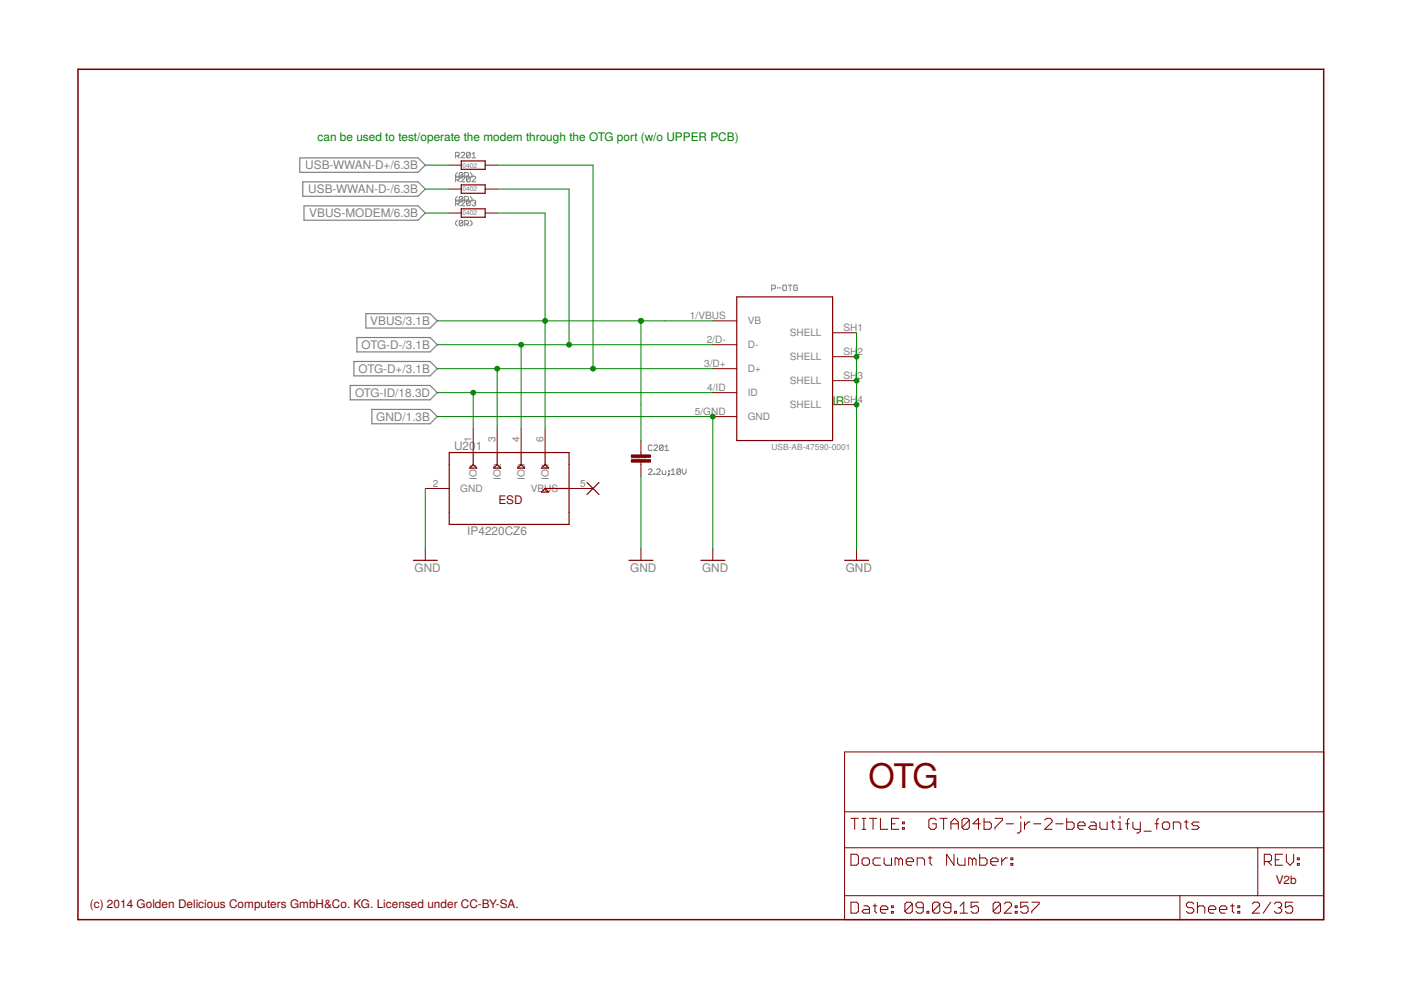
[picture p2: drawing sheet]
<svg xmlns="http://www.w3.org/2000/svg" width="297mm" height="210mm" viewBox="0 0 297 210" stroke-linecap="round" stroke-linejoin="round" font-family="sans-serif">
<g fill="none" stroke="#808080" stroke-width=".21">
<path d="M96.6 33.1h.6l.2-.2v-.4l-.2-.2h-.6v1.2M97 36.6l-.4 .4v1.5M97 38.1l.4 .4M97 33.1l.4 .4M97.7 32.5l.2-.2h.4l.2 .2v.2l-.8 .8h.8M97.7 37.6l.2-.2h.4l.2 .2M98.1 36.8l-.2-.2h-.3l-.2 .2v1.2l-.2 .1h-.6M98.1 36.8v.7l-.2 .2h-.3l-.4-.3h-.6l.4 .3M98.1 36.8l-.7 .7M98.5 37.4h1l.2 .2M98.9 38.3v-.7l.4-.4v-.4l-.2-.2h-.6v1.2l-.8 .7h.8M98.9 37.4l.4 .3"/>
<path d="M99.7 36.6l.4 .4v.4l-.4 .3M99.7 37.6v.7l-.2 .2h-.4l-.2-.2M99.7 32.5l-.2-.2h-.4l-.2 .2v.8M99.7 32.5v.8l-.2 .2h-.4l-.2-.2M99.7 37.6l-.8 .7M99.7 32.5l-.8 .8M100.1 37.6l.2-.2h.4l.2 .2v.2l-.8 .7h.8M100.1 33.5h.8M100.1 32.7l.4-.4v1.2M97 41.7l-.4 .4v1.5M97 46.7l-.4 .4v.4l.4 .4M97 43.2l.4 .4"/>
<path d="M97.4 42.7l-.2-.3h-.6l.4 .4M97.7 42.7l.2-.3h.4l.2 .3M98.1 41.8l-.2-.1h-.3l-.2 .1v1.2l-.2 .2h-.6M98.1 46.9l-.2-.2h-.3l-.2 .2v.8M98.1 41.8v.8l-.2 .2h-.3l-.2-.2zM98.1 46.9v.8l-.2 .2h-.3l-.2-.2M98.1 46.9l-.7 .8M98.5 47.5h.6l.2-.2v-.4l-.2-.2h-.6v1.2M98.5 42.4h1l.2 .3M98.9 43.4v-.7l.4-.5v-.4l-.2-.1h-.6v1.1l-.8 .8h.8M98.9 42.4l.4 .4M98.9 47.5l.4 .4"/>
<path d="M99.7 41.7l.4 .4v.3l-.4 .4M99.7 46.7l.4 .4v.4l-.4 .4M99.7 42.7v.7l-.2 .2h-.4l-.2-.2M99.7 42.7l-.8 .7M100.1 42.7l.2-.3h.4l.2 .3-.2 .3M100.5 43h.2M100.7 43l.2 .2-.2 .4h-.4l-.2-.2M163.6 61.2h.6l.2-.2v-.4l-.2-.1h-.6v1.1M164.8 61h.8M166.2 60.5h.3l.2 .1v.8l-.2 .2h-.3l-.2-.2v-.8zM167.1 60.5h.8M167.5 60.5v1.1"/>
<path d="M169.1 60.6l-.2-.1h-.4l-.2 .1v.8l.2 .2h.4l.2-.2v-.4h-.4M137.5 99.6l.2-.2h.3l.2 .2v.2l-.7 .8h.7M138.2 94.6l-.2-.2h-.3l-.2 .2v.7l.2 .2h.3l.2-.2M138.6 94.6l.2-.2h.4l.2 .2v.1l-.8 .8h.8M139.2 99.6l.2-.2h.4l.2 .2v.2l-.8 .8h.8M140.4 99.8v.6l.2 .2h.6v-.8M140.6 94.6l-.2-.2h-.4l-.2 .2v.7M140.6 94.6v.7l-.2 .2h-.4l-.2-.2M140.6 94.6l-.8 .7M141 95.5h.8M141 94.7l.4-.3v1.1M141.8 99.8h.1v.2h-.1z"/>
<path d="M142.3 99.8l.4-.4v1.2M144.3 99.6v.8l-.2 .2h-.4l-.2-.2M144.3 99.6l-.2-.2h-.4l-.2 .2v.8M144.3 99.6l-.8 .8M144.7 99.4v.8l.4 .4 .4-.4v-.8M138.6 100.4h.2v.2h-.2zM141.8 100.4h.1v.2h-.1zM141.9 100.6l-.3 .4M142.3 100.6h.8"/>
</g>
<path d="M63.6 33.5h25l1.6 1.5-1.6 1.5h-25zM64.2 38.6h24.4l1.6 1.5-1.6 1.5h-24.4zM64.5 43.6h24.1l1.6 1.6-1.6 1.5h-24.1zM75 76.6h16.2l1.5 1.6-1.5 1.5h-16.2zM75.7 71.6h15.5l1.5 1.5-1.5 1.5h-15.5zM77.6 66.5h13.6l1.5 1.5-1.5 1.6h-13.6zM74.3 81.7h16.9l1.5 1.5-1.5 1.6h-16.9zM78.8 86.8h12.4l1.5 1.5-1.5 1.6h-12.4z" fill="none" stroke="#808080" stroke-width=".25"/>
<path d="M16.5 14.7h264.1v180.3h-264.1z" fill="none" stroke="#800000" stroke-width=".32"/>
<g fill="none" stroke="#800000" stroke-width=".21">
<path d="M95.2 35h2.6M102.9 35h2.5M95.2 40.1h2.6M95.2 45.2h2.6M102.9 40.1h2.5M102.9 45.2h2.5M151.1 68h5.1M151.1 73.1h5.1M151.1 78.2h5.1M176.5 70.5h5.1M176.5 75.6h5.1M100.3 90.9v5"/>
<path d="M105.4 90.9v5M110.5 90.9v5M115.6 90.9v5M135.9 93.4v3.1M135.9 98v3M151.1 83.2h5.1M151.1 88.3h5.1M176.5 80.7h5.1M176.5 85.8h5.1M90.2 103.6h5M90.2 116.3v2.5M120.6 103.6h5.1"/>
<path d="M135.9 116.3v2.5M151.1 116.3v2.5M181.6 116.3v2.5M179.1 159.4h101.5v35.6h-101.5zM179.1 179.7h101.5M179.1 172.1h101.5M180.4 173.5h1.6M181.2 173.5v2.3M182.8 173.5h.8M182.8 175.8h.8M183.2 173.5v2.3M184.3 173.5h1.6"/>
<path d="M185.1 173.5v2.3M186.7 173.5v2.3h1.5M189 174.7h.8M190.6 173.5h-1.6v2.3h1.6M191.3 175.5h.4v.3h-.4zM191.3 174.3h.4v.4h-.4zM198.5 173.9l-.4-.4h-.8l-.4 .4v1.6l.4 .3h.8l.4-.3v-.8h-.8M199.3 173.5h1.5M200.1 173.5v2.3M201.6 175.8v-1.5l.8-.8 .8 .8v1.5M201.6 174.7h1.6M205.5 173.9l-.4-.4h-.8l-.3 .4v1.6"/>
<path d="M205.5 173.9v1.6l-.4 .3h-.8l-.3-.3M205.5 173.9l-1.5 1.6M207.9 174.7h-1.6l1.2-1.2v2.3M208.6 173.5v2.3h1.2l.4-.3v-.8l-.4-.4h-1.2M211 173.5h1.5v.4l-1.5 1.6v.3M213.3 174.7h1.6M216.4 173.1v.4M216.4 174.3v1.9l-.4 .4h-.4M217.2 174.3v1.5M218.4 174.3h-.4l-.8 .8M219.2 174.7h1.5M221.5 173.9l.4-.4h.8l.4 .4v.4l-1.6 1.5h1.6"/>
<path d="M223.8 174.7h1.6M226.2 173.5v2.3h1.1l.4-.3v-.8l-.4-.4h-1.1M228.5 175.1h1.6v-.4l-.4-.4h-.8l-.4 .4v.8l.4 .3h.8M231.2 174.3h.8l.4 .4v1.1h-1.2l-.4-.3 .4-.4h1.2M233.2 174.3v1.2l.4 .3h1.1v-1.5M235.5 174.3h.8M235.9 173.9v1.6l.4 .3M237.1 175.8h.8M237.1 174.3h.4v1.5M237.5 173.1v.4M238.6 174.7h.8M239.4 173.5l-.4 .4v1.9"/>
<path d="M240.2 174.3v1.2l.4 .3h1.2M241.8 174.3v1.9l-.4 .4h-.4M242.5 176.2h1.6M244.9 174.7h.8M245.7 173.5l-.4 .4v1.9M246.4 174.7l.4-.4h.8l.4 .4v.8l-.4 .3h-.8l-.4-.3zM248.8 175.8v-1.5h1.1l.4 .4v1.1M251.1 174.3h.8M251.5 173.9v1.6l.4 .3M254.2 174.3h-1.1l-.4 .4 .4 .4h.8l.3 .4-.3 .3h-1.2M266.7 179.7v10.2M179.1 189.9h101.5"/>
<path d="M180.4 181.1h1.2l.4 .4v1.6l-.4 .4h-1.2zM180.4 191.3h1.2l.4 .4v1.5l-.4 .4h-1.2zM182.8 182.3l.4-.4h.7l.4 .4v.8l-.4 .4h-.7l-.4-.4zM183.2 192.1h.7l.4 .3v1.2h-1.1l-.4-.4 .4-.4h1.1M185.1 192.1h.8M185.5 191.7v1.5l.4 .4M186.7 192.8h1.5v-.4l-.4-.3h-.8l-.3 .3v.8l.3 .4h.8M186.7 181.9h-1.2l-.4 .4v.8l.4 .4h1.2M187.5 181.9v1.2l.3 .4h1.2v-1.6M189 193.2h.4v.4h-.4zM189 192.1h.4v.3h-.4zM190.6 182.3l-.4-.4h-.4v1.6"/>
<path d="M190.6 182.3l.4-.4 .3 .4v1.2M190.6 182.3v1.2M192.1 182.7h1.6v-.4l-.4-.4h-.8l-.4 .4v.8l.4 .4h.8M193.4 191.7v1.5l-.4 .4h-.7l-.4-.4M193.4 191.7l-.4-.4h-.7l-.4 .4v1.5M193.4 191.7l-1.5 1.5M194.5 183.5v-1.6h1.1l.4 .4v1.2M195.7 192.4h-1.1l-.4-.3v-.4l.4-.4h.8l.3 .4v1.5l-.3 .4h-.8l-.4-.4M196.5 193.2h.4v.4h-.4zM196.8 181.9h.8M197.2 181.5v1.6l.4 .4M199.3 191.7v1.5l-.4 .4h-.8l-.4-.4"/>
<path d="M199.3 191.7l-.4-.4h-.8l-.4 .4v1.5M199.3 191.7l-1.6 1.5M201.6 192.4h-1.2l-.4-.3v-.4l.4-.4h.8l.4 .4v1.5l-.4 .4h-.8l-.4-.4M202.3 181.1v2.4l-1.6-2.4v2.4M202.4 193.2h.4v.4h-.4zM203 181.9v1.2l.4 .4h1.2v-1.6M203.6 193.6h1.5M203.6 192.1l.7-.8v2.3M206.2 182.3l-.4-.4h-.4v1.6M206.2 182.3v1.2M206.2 182.3l.3-.4 .4 .4v1.2M207.5 191.3h-1.6v1.1l.8-.3h.4l.4 .3v.8l-.4 .4h-.8l-.4-.4"/>
<path d="M207.7 181.1v2.4h1.2l.4-.4v-.8l-.4-.4h-1.2M210.1 182.7h1.5v-.4l-.4-.4h-.8l-.3 .4v.8l.3 .4h.8M212.1 191.7v1.5l-.4 .4h-.7l-.4-.4M212.1 191.7l-.4-.4h-.7l-.4 .4v1.5M212.1 191.7l-1.5 1.5M212.4 181.9v1.6M212.9 191.7l.4-.4h.8l.4 .4v.4l-1.6 1.5h1.6M213.6 181.9h-.4l-.8 .8M214.3 183.1h.4v.4h-.4zM214.3 181.9h.4v.4h-.4zM215.2 193.2h.4v.4h-.4zM215.2 192.1h.4v.3h-.4z"/>
<path d="M218 191.3h-1.6v1.1l.8-.3h.4l.4 .3v.8l-.4 .4h-.8l-.4-.4M218.8 191.3h1.5v.4l-1.5 1.5v.4M250.2 189.9v5.1M253.1 191.7l-.4-.4h-.8l-.4 .4v.4l.4 .3h.8l.4 .4v.4l-.4 .4h-.8l-.4-.4M253.9 192.4l.4-.3h.8l.3 .3v1.2M253.9 191.3v2.3M256.2 192.8h1.6v-.4l-.4-.3h-.8l-.4 .3v.8l.4 .4h.8M258.6 192.8h1.5v-.4l-.4-.3h-.7l-.4 .3v.8l.4 .4h.7M260.9 192.1h.8M261.3 191.7v1.5l.4 .4M262.4 193.2h.4v.4h-.4zM262.4 192.1h.4v.3h-.4z"/>
<path d="M265.5 191.7l.4-.4h.8l.4 .4v.4l-1.6 1.5h1.6M268.1 182.7h1.1l.4-.4v-.8l-.4-.4h-1.1v2.4M268.8 182.7l.8 .8M269.4 191.3l-1.6 2.3M270.2 191.7l.4-.4h.8l.3 .4v.4l-.3 .3M270.4 182.3h.8M271 192.4h.4M271.4 192.4l.3 .4v.4l-.3 .4h-.8l-.4-.4M271.9 181.1h-1.5v2.4h1.5M272.7 181.1v1.6l.8 .8 .8-.8v-1.6M274.1 191.3h-1.6v1.1l.8-.3h.4l.4 .3v.8l-.4 .4h-.8l-.4-.4M275.1 183.1h.4v.4h-.4z"/>
<path d="M275.1 181.9h.4v.4h-.4z"/>
</g>
<g fill="none" stroke="#800000" stroke-width=".25">
<path d="M97.8 39.2h5.1v1.8h-5.1zM97.8 34.1h5.1v1.8h-5.1zM97.8 44.3h5.1v1.8h-5.1zM156.2 62.9h20.3v30.5h-20.3zM95.2 95.9h25.4v15.3h-25.4zM99.6 99.3l.7-.8 .8 .8zM100.3 95.9v2.6M104.6 99.3l.8-.8 .8 .8zM105.4 95.9v2.6M110.5 98.5l.8 .8h-1.6zM110.5 95.9v2.6M114.8 99.3l.8-.8 .7 .8z"/>
<path d="M115.6 95.9v2.6M87.6 118.8h5.1M114.8 104.3l.8-.7 .7 .7zM115.6 103.6h5M124.5 102.3l2.5 2.5M127 102.3l-2.5 2.5M133.3 118.8h5.1M148.6 118.8h5.1M179.1 118.8h5"/>
</g>
<g fill="#800000" stroke="#800000" stroke-width=".21">
<path d="M133.9 97.5h4v.5h-4z"/>
<path d="M133.9 96.5h4v.5h-4z"/>
</g>
<g fill="none" stroke="#008000" stroke-width=".21">
<path d="M90.2 35h5M105.4 35h20.3v43.2M90.2 45.2h5M90.2 40.1h5M105.4 45.2h10.2v45.7M105.4 40.1h15.2v33M92.7 68h58.4M92.7 78.2h58.4M92.7 73.1h58.4M105.4 78.2v12.7M110.5 73.1v17.8M135.9 68v25.4"/>
<path d="M181.6 70.5v45.8M92.7 88.3h58.4v28M92.7 83.2h58.4M100.3 83.2v7.7M90.2 103.6v12.7M135.9 101v15.3"/>
</g>
<g fill="#008000" stroke="#008000" stroke-width=".21">
<circle cx="151.1" cy="88.3" r=".51"/>
<circle cx="181.6" cy="75.6" r=".51"/>
<circle cx="181.6" cy="80.7" r=".51"/>
<circle cx="181.6" cy="85.8" r=".51"/>
<circle cx="135.9" cy="68" r=".51"/>
<circle cx="115.6" cy="68" r=".51"/>
<circle cx="100.3" cy="83.2" r=".51"/>
<circle cx="105.4" cy="78.2" r=".51"/>
<circle cx="125.7" cy="78.2" r=".51"/>
<circle cx="110.5" cy="73.1" r=".51"/>
<circle cx="120.6" cy="73.1" r=".51"/>
</g>
<text font-size="7.2" fill="#800000" x="184.1" y="167.1">OTG</text>
<g font-size="2.5" fill="#008000">
<text x="67.3" y="29.9">can be used to test/operate the modem through the OTG port (w/o UPPER PCB)</text>
<text x="176.5" y="85.8">I</text>
<text x="177.2" y="85.8">R</text>
</g>
<g font-size="2.5" fill="#808080">
<text x="64.7" y="35.9">USB-WWAN-D+/6.3B</text>
<text x="65.4" y="41">USB-WWAN-D-/6.3B</text>
<text x="65.6" y="46.1">VBUS-MODEM/6.3B</text>
<text x="78.5" y="68.9">VBUS/3.1B</text>
<text x="76.7" y="74">OTG-D-/3.1B</text>
<text x="76" y="79.1">OTG-D+/3.1B</text>
<text x="75.3" y="84.1">OTG-ID/18.3D</text>
<text x="79.8" y="89.2">GND/1.3B</text>
<text x="96.3" y="95.4">U20</text>
<text x="100.9" y="95.4">1</text>
<text x="99.1" y="113.5">IP4220CZ6</text>
<text x="87.9" y="121.3">GND</text>
<text x="133.6" y="121.3">GND</text>
<text x="148.8" y="121.3">GND</text>
<text x="179.3" y="121.3">GND</text>
</g>
<g font-size="2.5" fill="#800000">
<text x="105.7" y="106.9">ESD</text>
<text x="270.5" y="187.4">V2b</text>
<text x="19.1" y="192.4">(c) 2014 Golden Delicious Computers GmbH&amp;Co. KG. Licensed under CC-BY-SA.</text>
</g>
<g font-size="2.1" fill="#808080">
<text x="146.3" y="67.7">1/VBUS</text>
<text x="158.5" y="68.8">VB</text>
<text x="167.4" y="71.3">SHELL</text>
<text x="178.9" y="70.2">SH1</text>
<text x="149.3" y="77.8">3/D+</text>
<text x="149.8" y="72.7">2/D-</text>
<text x="158.5" y="73.9">D-</text>
<text x="167.4" y="76.4">SHELL</text>
<text x="178.9" y="75.3">SH</text>
<text x="181.8" y="75.3">2</text>
<text x="150" y="82.9">4/ID</text>
<text x="158.5" y="78.9">D+</text>
<text x="167.4" y="81.5">SHELL</text>
<text x="178.9" y="80.4">SH</text>
<text x="181.8" y="80.4">3</text>
<text x="147.3" y="88">5/GND</text>
<text x="158.5" y="84">ID</text>
<text x="158.5" y="89.1">GND</text>
<text x="167.4" y="86.6">SHELL</text>
<text x="178.9" y="85.4">SH</text>
<text x="181.8" y="85.4">4</text>
<text x="100" y="93.6" transform="rotate(-90 100 93.6)">1</text>
<text x="105.1" y="93.6" transform="rotate(-90 105.1 93.6)">3</text>
<text x="110.1" y="93.6" transform="rotate(-90 110.1 93.6)">4</text>
<text x="115.2" y="93.6" transform="rotate(-90 115.2 93.6)">6</text>
<text x="101.1" y="101.7" transform="rotate(-90 101.1 101.7)">IO1</text>
<text x="106.2" y="101.7" transform="rotate(-90 106.2 101.7)">IO2</text>
<text x="111.3" y="101.7" transform="rotate(-90 111.3 101.7)">IO3</text>
<text x="116.3" y="101.7" transform="rotate(-90 116.3 101.7)">IO4</text>
<text x="91.7" y="103.2">2</text>
<text x="97.6" y="104.3">GND</text>
<text x="112.5" y="104.3">VBUS</text>
<text x="123" y="103.2">5</text>
</g>
<text font-size="1.8" fill="#808080" x="163.6" y="95.4">USB-AB-47590-0001</text>
<g font-size="1.4" fill="#808080">
<text x="98.1" y="35.5">0402</text>
<text x="98.1" y="40.6">0402</text>
<text x="98.1" y="45.7">0402</text>
<text x="133.9" y="97.7">0402</text>
</g>
</svg>
